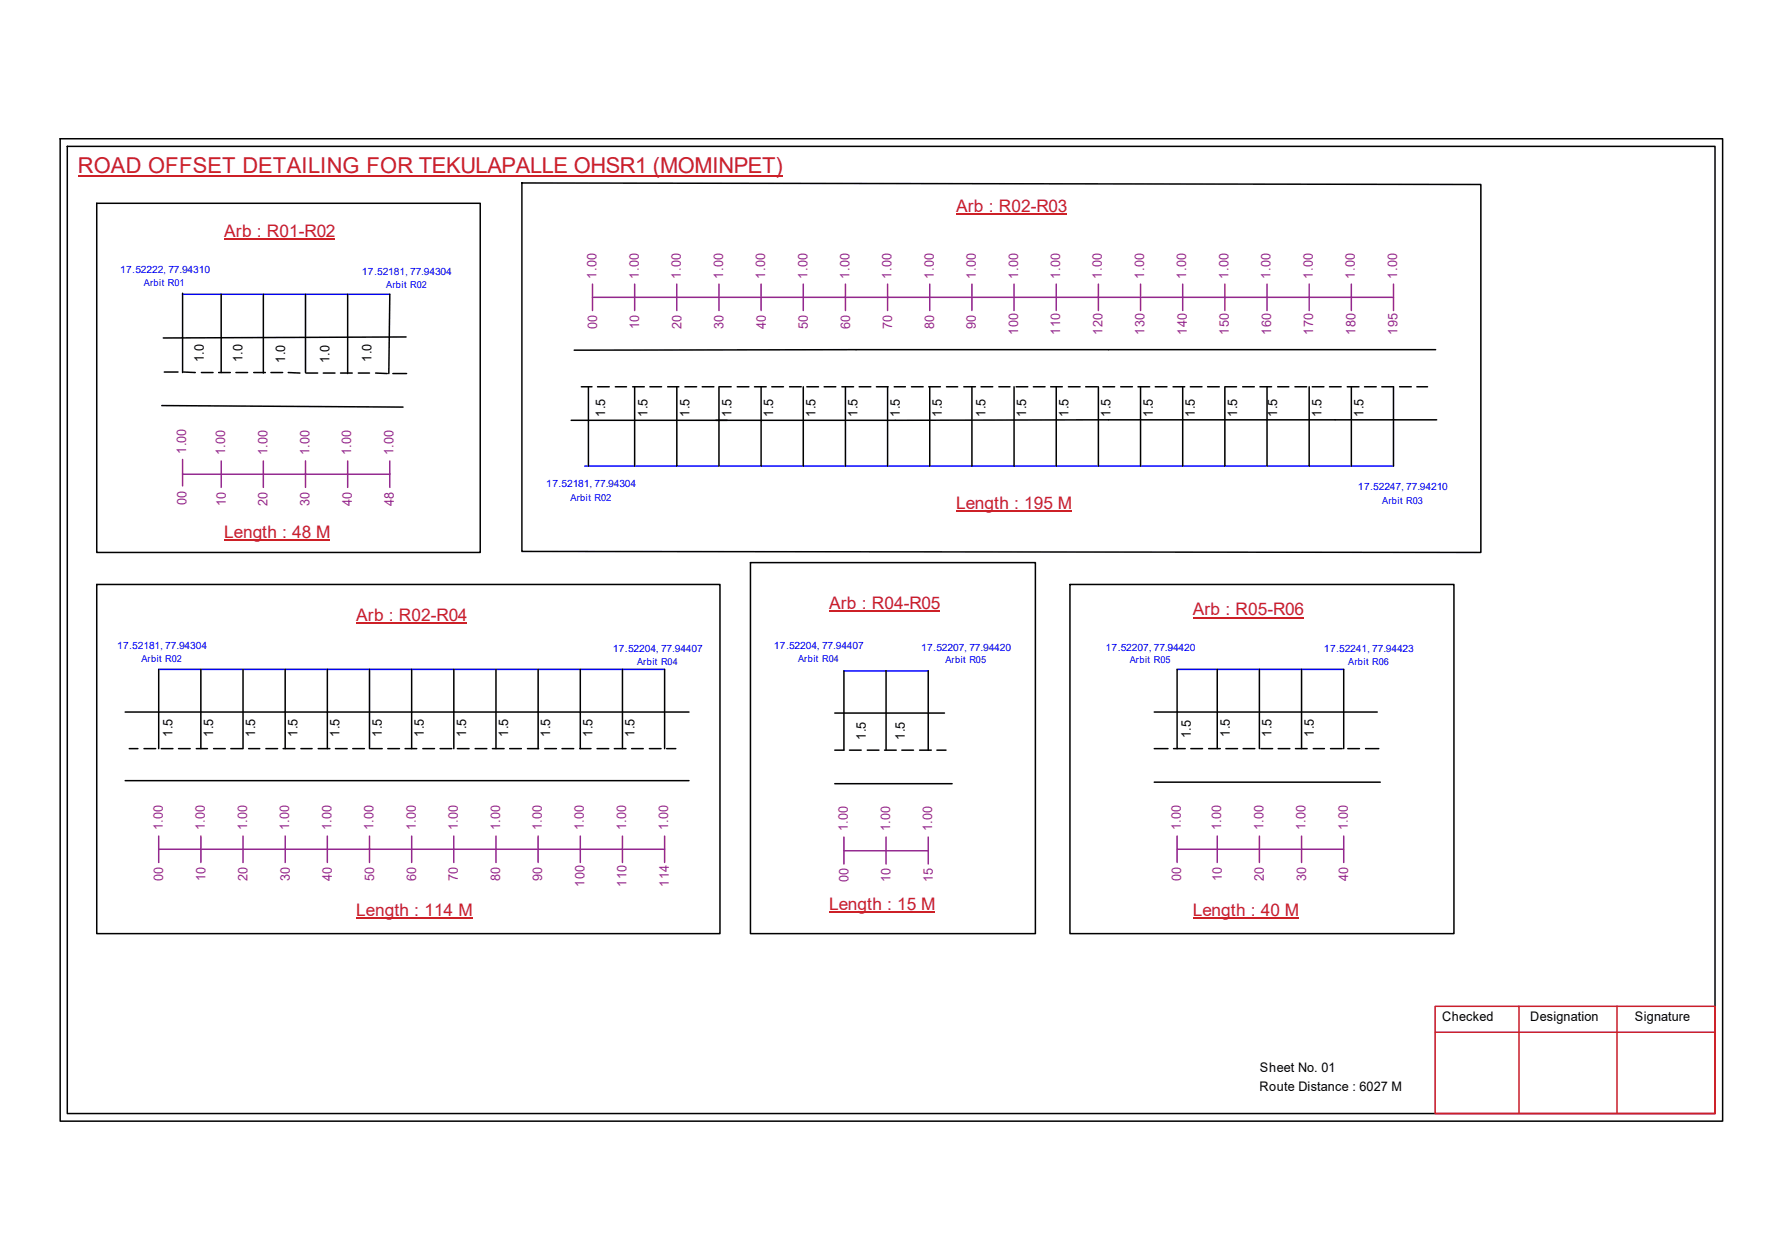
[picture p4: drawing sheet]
<svg xmlns="http://www.w3.org/2000/svg" width="297mm" height="210mm" viewBox="0 0 297 210" stroke-linecap="round" stroke-linejoin="round" font-family="sans-serif">
<g fill="none" stroke="#000" stroke-width=".25">
<path d="M10 23.1h277.1v163.7h-277.1zM11.2 24.4h274.7v161.1h-274.7zM16.1 33.9h63.9v58.1h-63.9zM87 30.5l159.8 .2v61.3l-159.8-.1zM30.4 48.9v13.2M36.9 49v13.1M43.9 49v13.1M50.9 49v13.1M58 49v13.2M65 49l-.2 13.2M67.7 56.1l-40.5 .2M239.3 58.3h-143.6"/>
<path d="M27 67.6l40.2 .2M27.4 62h2.3M30.6 62l2 .1M33.6 62.1h1.9M36.4 62.1h2M39.3 62.1h2M42.3 62.1h1.9M45.2 62.1h1.9M48 62.1h2M51 62.1h2M53.9 62.1h1.9M56.8 62.1h1.9"/>
<path d="M59.7 62.1h1.9M62.6 62.1l2 .1M65.5 62.2h2.3M96.9 64.4h1.8M98.1 64.4v13.2M99.6 64.4h2M102.6 64.4h1.8M105.4 64.4h2M105.8 64.4v13.2M108.3 64.4h2M111.3 64.4h1.9M112.8 64.4v13.2"/>
<path d="M114.2 64.4h1.9M117 64.4h2M119.8 64.4v13.2M119.9 64.4h2M122.9 64.4h1.9M125.8 64.4h1.9M126.9 64.4v13.2M128.6 64.4h2M131.6 64.4h2M133.9 64.4v13.2M134.5 64.4h1.9M137.4 64.4h1.9"/>
<path d="M140.3 64.4h2M140.9 64.4v13.2M143.2 64.4h2M146.1 64.4h1.9M148 64.4v13.2M149.1 64.4h1.8M151.9 64.4h2M154.8 64.4h2M155 64.4v13.2M157.8 64.4h1.8M160.7 64.4h1.9M162 64.4v13.2"/>
<path d="M163.5 64.4h2M166.5 64.4h1.9M169 64.4v13.2M169.4 64.4h1.9M172.3 64.4h1.9M175.1 64.4h2M176.1 64.4v13.2M178.1 64.4h1.9M181 64.4h1.9M183.1 64.4v13.2M183.9 64.4h1.9M186.8 64.4h2"/>
<path d="M189.7 64.4h1.9M190.1 64.4v13.2M192.6 64.4h1.9M195.5 64.4h2M197.1 64.4v13.2M198.4 64.4h2M201.3 64.4h1.9M204.2 64.4v13.2M204.3 64.4h1.8M207.1 64.4h2M210 64.4h2M211.2 64.4v13.2"/>
<path d="M213 64.4h1.8M215.9 64.4h1.9M218.2 64.4v13.2M218.7 64.4h2M221.6 64.4h2M224.6 64.4h1.9M225.3 64.4v13.2M227.5 64.4h1.9M230.3 64.4h2v13.2M233.3 64.4h1.9M236.2 64.4h1.8M239.5 69.9l-144.3 .1"/>
<path d="M16.1 97.4h103.9v58.1h-103.9zM125.1 93.7h47.5v61.8h-47.5zM178.3 97.4h64.1v58.1h-64.1zM20.9 118.6h93.9M26.5 111.5v13.2M33.5 111.5v13.2M40.5 111.5v13.2M47.5 111.5v13.2M54.6 111.5v13.2M61.6 111.5v13.2M68.6 111.5v13.2M75.6 111.5v13.2"/>
<path d="M82.7 111.5v13.2M89.7 111.5v13.2M96.7 111.5v13.2M103.8 111.5v13.2M110.8 111.5v13.2M139.1 118.8h18.3M140.7 111.8v13.2h-1.6M147.7 111.8v13.2M154.7 111.8v13.2M192.4 118.6h37.2M196.2 111.5v13.2M202.9 111.5v13.2"/>
<path d="M209.9 111.5v13.2M217 111.5v13.2M224 111.5v13.2M20.9 130h93.9M21.5 124.7h1.5M24 124.7h1.9M26.9 124.7h1.9M29.8 124.7h1.9M32.7 124.7h1.9M35.6 124.7h1.9M38.5 124.7h1.9M41.4 124.7h1.9"/>
<path d="M44.3 124.7h2M47.2 124.7h1.9M50.2 124.7h1.8M53 124.7h2M55.9 124.7h2M58.8 124.7h1.9M61.8 124.7h1.9M64.6 124.7h2M67.5 124.7h2M70.5 124.7h1.9M73.4 124.7h1.9M76.2 124.7h2"/>
<path d="M79.2 124.7h1.9M82.1 124.7h1.9M85 124.7h1.9M87.9 124.7h1.9M90.8 124.7h1.9M93.7 124.7h1.9M96.6 124.7h1.9M99.5 124.7h2M102.4 124.7h1.9M105.3 124.7h1.9M108.2 124.7h2M111.1 124.7h1.5"/>
<path d="M139.1 130.6h19.6M141.6 125h1.9M144.6 125h1.9M147.4 125h2M150.3 125h2M153.3 125h1.9M156.2 125h1.5M192.4 124.7h2.3M192.4 130.3h37.7M195.6 124.7h2M198.5 124.7h1.9M201.5 124.7h1.9"/>
<path d="M204.3 124.7h2M207.2 124.7h2M210.2 124.7h1.9M213.1 124.7h1.9M215.9 124.7h2M218.9 124.7h1.9M221.8 124.7h1.9M224.7 124.7h1.9M227.6 124.7h2.2"/>
</g>
<path d="M239.2 167.6h46.7v17.9h-46.7zM239.2 172h46.7M253.2 167.6v17.9M269.5 167.6v17.9" fill="none" stroke="#cc1f26" stroke-width=".25"/>
<path d="M13 29.3h117.4" fill="none" stroke="#cd2027" stroke-width=".25"/>
<path d="M30.4 49h34.6M97.5 77.6h134.8M26.5 111.5h84.3M140.7 111.8h14M196.2 111.5h27.8" fill="none" stroke="#00f" stroke-width=".25"/>
<g fill="none" stroke="#93278f" stroke-width=".25">
<path d="M98.8 49.5h133.5M98.8 47.3v4.4M105.8 47.3v4.4M112.8 47.3v4.4M119.8 47.3v4.4M126.9 47.3v4.4M133.9 47.3v4.4M140.9 47.3v4.4M148 47.3v4.4M155 47.3v4.4M162 47.3v4.4M169 47.3v4.4"/>
<path d="M176.1 47.3v4.4M183.1 47.3v4.4M190.1 47.3v4.4M197.1 47.3v4.4M204.2 47.3v4.4M211.2 47.3v4.4M218.2 47.3v4.4M225.3 47.3v4.4M232.3 47.3v4.4M30.4 79h34.6M30.4 76.5v4.4M36.9 76.8v4.4"/>
<path d="M43.9 76.8v4.4M50.9 76.8v4.4M58 76.8v4.4M65 76.8v4.4M26.5 139.3v4.4M33.5 139.3v4.4M40.5 139.3v4.4M47.5 139.3v4.4M54.6 139.3v4.4M61.6 139.3v4.4M68.6 139.3v4.4M75.6 139.3v4.4"/>
<path d="M82.7 139.3v4.4M89.7 139.3v4.4M96.7 139.3v4.4M103.8 139.3v4.4M110.8 139.3v4.4M140.7 139.4v4.5M147.7 139.4v4.5M154.7 139.4v4.5M196.2 139.3v4.4M202.9 139.3v4.4M209.9 139.3v4.4M217 139.3v4.4"/>
<path d="M224 139.3v4.4M26.5 141.5h84.3M140.7 141.7h14M196.2 141.5h27.8"/>
</g>
<path d="M37.4 39.8h18.4M159.4 35.7h18.4M37.4 89.9h17.6M159.4 85.1h19.2M59.4 103.8h18.4M138.2 101.9h18.5M198.8 102.9h18.5M59.4 152.9h19.4M138.2 152h17.6M198.8 153h17.6" fill="none" stroke="#cd2027" stroke-width=".17"/>
<text font-size="3.6" fill="#cd2027" x="13" y="28.9">ROAD OFFSET DETAILING FOR TEKULAPALLE OHSR1 (MOMINPET)</text>
<g font-size="2.9" fill="#cd2027">
<text x="159.4" y="35.4">Arb : R02-R03</text>
<text x="37.4" y="39.5">Arb : R01-R02</text>
<text x="37.4" y="89.6">Length : 48 M</text>
<text x="159.4" y="84.8">Length : 195 M</text>
<text x="138.2" y="101.5">Arb : R04-R05</text>
<text x="59.4" y="103.5">Arb : R02-R04</text>
<text x="198.8" y="102.5">Arb : R05-R06</text>
<text x="59.4" y="152.6">Length : 114 M</text>
<text x="138.2" y="151.6">Length : 15 M</text>
<text x="198.8" y="152.7">Length : 40 M</text>
</g>
<g font-size="2.2" fill="#93278f">
<text x="99.4" y="46.4" transform="rotate(-90 99.4 46.4)">1.00</text>
<text x="106.5" y="46.4" transform="rotate(-90 106.5 46.4)">1.00</text>
<text x="113.5" y="46.4" transform="rotate(-90 113.5 46.4)">1.00</text>
<text x="120.5" y="46.4" transform="rotate(-90 120.5 46.4)">1.00</text>
<text x="127.5" y="46.4" transform="rotate(-90 127.5 46.4)">1.00</text>
<text x="134.6" y="46.4" transform="rotate(-90 134.6 46.4)">1.00</text>
<text x="141.6" y="46.4" transform="rotate(-90 141.6 46.4)">1.00</text>
<text x="148.6" y="46.4" transform="rotate(-90 148.6 46.4)">1.00</text>
<text x="155.7" y="46.4" transform="rotate(-90 155.7 46.4)">1.00</text>
<text x="162.7" y="46.4" transform="rotate(-90 162.7 46.4)">1.00</text>
<text x="169.7" y="46.4" transform="rotate(-90 169.7 46.4)">1.00</text>
<text x="176.7" y="46.4" transform="rotate(-90 176.7 46.4)">1.00</text>
<text x="183.7" y="46.4" transform="rotate(-90 183.7 46.4)">1.00</text>
<text x="190.7" y="46.4" transform="rotate(-90 190.7 46.4)">1.00</text>
<text x="197.7" y="46.4" transform="rotate(-90 197.7 46.4)">1.00</text>
<text x="204.8" y="46.4" transform="rotate(-90 204.8 46.4)">1.00</text>
<text x="211.8" y="46.4" transform="rotate(-90 211.8 46.4)">1.00</text>
<text x="218.8" y="46.4" transform="rotate(-90 218.8 46.4)">1.00</text>
<text x="225.8" y="46.4" transform="rotate(-90 225.8 46.4)">1.00</text>
<text x="232.9" y="46.4" transform="rotate(-90 232.9 46.4)">1.00</text>
<text x="99.5" y="54.8" transform="rotate(-90 99.5 54.8)">00</text>
<text x="106.5" y="54.8" transform="rotate(-90 106.5 54.8)">10</text>
<text x="113.6" y="54.8" transform="rotate(-90 113.6 54.8)">20</text>
<text x="120.6" y="54.8" transform="rotate(-90 120.6 54.8)">30</text>
<text x="127.6" y="54.8" transform="rotate(-90 127.6 54.8)">40</text>
<text x="134.7" y="54.8" transform="rotate(-90 134.7 54.8)">50</text>
<text x="141.7" y="54.8" transform="rotate(-90 141.7 54.8)">60</text>
<text x="148.7" y="54.8" transform="rotate(-90 148.7 54.8)">70</text>
<text x="155.7" y="54.8" transform="rotate(-90 155.7 54.8)">80</text>
<text x="162.7" y="54.8" transform="rotate(-90 162.7 54.8)">90</text>
<text x="169.7" y="55.8" transform="rotate(-90 169.7 55.8)">100</text>
<text x="176.7" y="55.8" transform="rotate(-90 176.7 55.8)">110</text>
<text x="183.8" y="55.8" transform="rotate(-90 183.8 55.8)">120</text>
<text x="190.8" y="55.8" transform="rotate(-90 190.8 55.8)">130</text>
<text x="197.8" y="55.8" transform="rotate(-90 197.8 55.8)">140</text>
<text x="204.8" y="55.8" transform="rotate(-90 204.8 55.8)">150</text>
<text x="211.9" y="55.8" transform="rotate(-90 211.9 55.8)">160</text>
<text x="218.9" y="55.8" transform="rotate(-90 218.9 55.8)">170</text>
<text x="225.9" y="55.8" transform="rotate(-90 225.9 55.8)">180</text>
<text x="233" y="55.8" transform="rotate(-90 233 55.8)">195</text>
<text x="31" y="75.6" transform="rotate(-90 31 75.6)">1.00</text>
<text x="37.5" y="75.9" transform="rotate(-90 37.5 75.9)">1.00</text>
<text x="44.6" y="75.9" transform="rotate(-90 44.6 75.9)">1.00</text>
<text x="51.6" y="75.9" transform="rotate(-90 51.6 75.9)">1.00</text>
<text x="58.5" y="75.9" transform="rotate(-90 58.5 75.9)">1.00</text>
<text x="65.6" y="75.9" transform="rotate(-90 65.6 75.9)">1.00</text>
<text x="31.1" y="84.1" transform="rotate(-90 31.1 84.1)">00</text>
<text x="37.6" y="84.2" transform="rotate(-90 37.6 84.2)">10</text>
<text x="44.6" y="84.2" transform="rotate(-90 44.6 84.2)">20</text>
<text x="51.6" y="84.2" transform="rotate(-90 51.6 84.2)">30</text>
<text x="58.6" y="84.2" transform="rotate(-90 58.6 84.2)">40</text>
<text x="65.7" y="84.2" transform="rotate(-90 65.7 84.2)">48</text>
<text x="27.1" y="138.3" transform="rotate(-90 27.1 138.3)">1.00</text>
<text x="34.2" y="138.3" transform="rotate(-90 34.2 138.3)">1.00</text>
<text x="41.2" y="138.3" transform="rotate(-90 41.2 138.3)">1.00</text>
<text x="48.2" y="138.3" transform="rotate(-90 48.2 138.3)">1.00</text>
<text x="55.2" y="138.3" transform="rotate(-90 55.2 138.3)">1.00</text>
<text x="62.3" y="138.3" transform="rotate(-90 62.3 138.3)">1.00</text>
<text x="69.3" y="138.3" transform="rotate(-90 69.3 138.3)">1.00</text>
<text x="76.3" y="138.3" transform="rotate(-90 76.3 138.3)">1.00</text>
<text x="83.4" y="138.3" transform="rotate(-90 83.4 138.3)">1.00</text>
<text x="90.3" y="138.3" transform="rotate(-90 90.3 138.3)">1.00</text>
<text x="97.3" y="138.3" transform="rotate(-90 97.3 138.3)">1.00</text>
<text x="104.3" y="138.3" transform="rotate(-90 104.3 138.3)">1.00</text>
<text x="111.4" y="138.3" transform="rotate(-90 111.4 138.3)">1.00</text>
<text x="141.3" y="138.5" transform="rotate(-90 141.3 138.5)">1.00</text>
<text x="148.4" y="138.5" transform="rotate(-90 148.4 138.5)">1.00</text>
<text x="155.4" y="138.5" transform="rotate(-90 155.4 138.5)">1.00</text>
<text x="196.8" y="138.3" transform="rotate(-90 196.8 138.3)">1.00</text>
<text x="203.6" y="138.3" transform="rotate(-90 203.6 138.3)">1.00</text>
<text x="210.6" y="138.3" transform="rotate(-90 210.6 138.3)">1.00</text>
<text x="217.6" y="138.3" transform="rotate(-90 217.6 138.3)">1.00</text>
<text x="224.7" y="138.3" transform="rotate(-90 224.7 138.3)">1.00</text>
<text x="27.2" y="146.7" transform="rotate(-90 27.2 146.7)">00</text>
<text x="34.2" y="146.7" transform="rotate(-90 34.2 146.7)">10</text>
<text x="41.3" y="146.7" transform="rotate(-90 41.3 146.7)">20</text>
<text x="48.3" y="146.7" transform="rotate(-90 48.3 146.7)">30</text>
<text x="55.3" y="146.7" transform="rotate(-90 55.3 146.7)">40</text>
<text x="62.4" y="146.7" transform="rotate(-90 62.4 146.7)">50</text>
<text x="69.4" y="146.7" transform="rotate(-90 69.4 146.7)">60</text>
<text x="76.3" y="146.7" transform="rotate(-90 76.3 146.7)">70</text>
<text x="83.4" y="146.7" transform="rotate(-90 83.4 146.7)">80</text>
<text x="90.4" y="146.7" transform="rotate(-90 90.4 146.7)">90</text>
<text x="97.4" y="147.7" transform="rotate(-90 97.4 147.7)">100</text>
<text x="104.4" y="147.7" transform="rotate(-90 104.4 147.7)">110</text>
<text x="111.5" y="147.7" transform="rotate(-90 111.5 147.7)">114</text>
<text x="141.4" y="147" transform="rotate(-90 141.4 147)">00</text>
<text x="148.5" y="147" transform="rotate(-90 148.5 147)">10</text>
<text x="155.5" y="147" transform="rotate(-90 155.5 147)">15</text>
<text x="196.9" y="146.7" transform="rotate(-90 196.9 146.7)">00</text>
<text x="203.7" y="146.7" transform="rotate(-90 203.7 146.7)">10</text>
<text x="210.7" y="146.7" transform="rotate(-90 210.7 146.7)">20</text>
<text x="217.7" y="146.7" transform="rotate(-90 217.7 146.7)">30</text>
<text x="224.7" y="146.7" transform="rotate(-90 224.7 146.7)">40</text>
</g>
<g font-size="2.2">
<text x="34" y="60.4" transform="rotate(-90 34 60.4)">1.0</text>
<text x="40.4" y="60.4" transform="rotate(-90 40.4 60.4)">1.0</text>
<text x="47.5" y="60.5" transform="rotate(-90 47.5 60.5)">1.0</text>
<text x="54.9" y="60.5" transform="rotate(-90 54.9 60.5)">1.0</text>
<text x="61.9" y="60.3" transform="rotate(-90 61.9 60.3)">1.0</text>
<text x="100.9" y="69.4" transform="rotate(-90 100.9 69.4)">1.5</text>
<text x="107.9" y="69.4" transform="rotate(-90 107.9 69.4)">1.5</text>
<text x="114.9" y="69.4" transform="rotate(-90 114.9 69.4)">1.5</text>
<text x="122" y="69.4" transform="rotate(-90 122 69.4)">1.5</text>
<text x="128.9" y="69.4" transform="rotate(-90 128.9 69.4)">1.5</text>
<text x="135.9" y="69.4" transform="rotate(-90 135.9 69.4)">1.5</text>
<text x="143" y="69.4" transform="rotate(-90 143 69.4)">1.5</text>
<text x="150" y="69.4" transform="rotate(-90 150 69.4)">1.5</text>
<text x="157" y="69.4" transform="rotate(-90 157 69.4)">1.5</text>
<text x="164.3" y="69.4" transform="rotate(-90 164.3 69.4)">1.5</text>
<text x="171.1" y="69.4" transform="rotate(-90 171.1 69.4)">1.5</text>
<text x="178.1" y="69.4" transform="rotate(-90 178.1 69.4)">1.5</text>
<text x="185.1" y="69.4" transform="rotate(-90 185.1 69.4)">1.5</text>
<text x="192.1" y="69.4" transform="rotate(-90 192.1 69.4)">1.5</text>
<text x="199.2" y="69.4" transform="rotate(-90 199.2 69.4)">1.5</text>
<text x="206.2" y="69.4" transform="rotate(-90 206.2 69.4)">1.5</text>
<text x="212.9" y="69.4" transform="rotate(-90 212.9 69.4)">1.5</text>
<text x="220.3" y="69.4" transform="rotate(-90 220.3 69.4)">1.5</text>
<text x="227.3" y="69.4" transform="rotate(-90 227.3 69.4)">1.5</text>
<text x="28.7" y="122.8" transform="rotate(-90 28.7 122.8)">1.5</text>
<text x="35.5" y="122.8" transform="rotate(-90 35.5 122.8)">1.5</text>
<text x="42.5" y="122.8" transform="rotate(-90 42.5 122.8)">1.5</text>
<text x="49.6" y="122.8" transform="rotate(-90 49.6 122.8)">1.5</text>
<text x="56.6" y="122.8" transform="rotate(-90 56.6 122.8)">1.5</text>
<text x="63.6" y="122.8" transform="rotate(-90 63.6 122.8)">1.5</text>
<text x="70.7" y="122.8" transform="rotate(-90 70.7 122.8)">1.5</text>
<text x="77.7" y="122.8" transform="rotate(-90 77.7 122.8)">1.5</text>
<text x="84.7" y="122.8" transform="rotate(-90 84.7 122.8)">1.5</text>
<text x="91.7" y="122.8" transform="rotate(-90 91.7 122.8)">1.5</text>
<text x="98.8" y="122.8" transform="rotate(-90 98.8 122.8)">1.5</text>
<text x="105.8" y="122.8" transform="rotate(-90 105.8 122.8)">1.5</text>
<text x="144.3" y="123.3" transform="rotate(-90 144.3 123.3)">1.5</text>
<text x="150.8" y="123.3" transform="rotate(-90 150.8 123.3)">1.5</text>
<text x="198.5" y="123" transform="rotate(-90 198.5 123)">1.5</text>
<text x="205" y="122.8" transform="rotate(-90 205 122.8)">1.5</text>
<text x="212" y="122.8" transform="rotate(-90 212 122.8)">1.5</text>
<text x="219" y="122.8" transform="rotate(-90 219 122.8)">1.5</text>
<text x="240.4" y="170.1">Checked</text>
<text x="255.1" y="170.1">Designation</text>
<text x="272.5" y="170.1">Signature</text>
<text x="210" y="178.6">Sheet No. 01</text>
<text x="209.9" y="181.7">Route Distance : 6027 M</text>
</g>
<g font-size="1.7" fill="#00f">
<text x="20" y="45.6">17.52222, 77.94310</text>
<text x="60.3" y="45.8">17.52181, 77.94304</text>
<text x="91.1" y="81.2">17.52181, 77.94304</text>
<text x="226.4" y="81.7">17.52247, 77.94210</text>
<text x="19.5" y="108.1">17.52181, 77.94304</text>
<text x="102.1" y="108.6">17.52204, 77.94407</text>
<text x="129" y="108.1">17.52204, 77.94407</text>
<text x="153.5" y="108.4">17.52207, 77.94420</text>
<text x="184.3" y="108.4">17.52207, 77.94420</text>
<text x="220.7" y="108.6">17.52241, 77.94423</text>
</g>
<g font-size="1.6" fill="#00f">
<text x="24" y="47.7">Arbit R01</text>
<text x="64.4" y="48">Arbit R02</text>
<text x="95.1" y="83.4">Arbit R02</text>
<text x="230.4" y="83.9">Arbit R03</text>
<text x="23.6" y="110.2">Arbit R02</text>
<text x="106.2" y="110.7">Arbit R04</text>
<text x="133" y="110.2">Arbit R04</text>
<text x="157.6" y="110.5">Arbit R05</text>
<text x="188.3" y="110.5">Arbit R05</text>
<text x="224.7" y="110.7">Arbit R06</text>
</g>
</svg>
